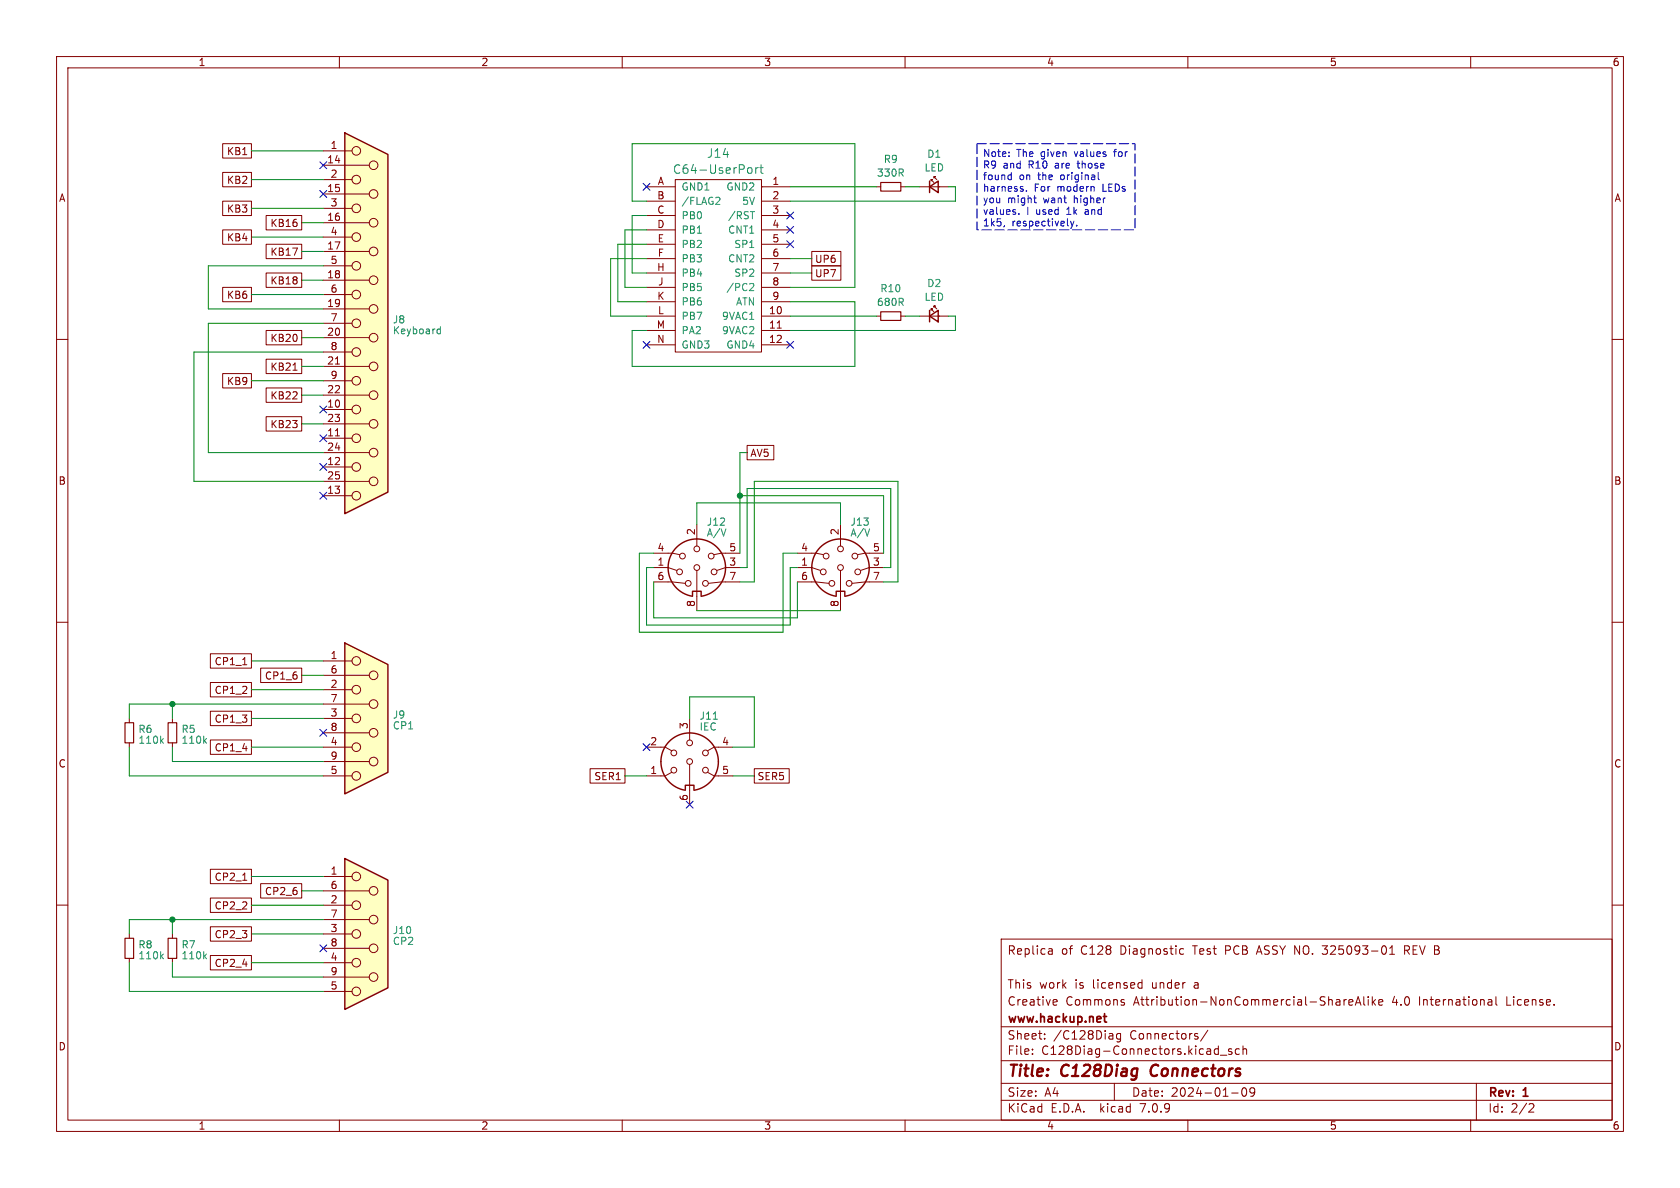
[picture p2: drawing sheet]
<svg xmlns="http://www.w3.org/2000/svg" width="297mm" height="210mm" viewBox="0 0 297 210" stroke-linecap="round" stroke-linejoin="round" font-family="sans-serif">
<g fill="none" stroke="#840000" stroke-width=".18">
<path d="M10 10h277v190h-277zM12 12h273v186h-273zM60 10v2M110 10v2M160 10v2M210 10v2M260 10v2M10 60h2M285 60h2M10 110h2M285 110h2M10 160h2"/>
<path d="M285 160h2M177 166h108v32h-108zM185.5 167.7l.5 .1v.9M186 168.6l-.5 .1M186 168.1h-.5M186.4 176.7l.4 .1 .1 .3-.7 .1M186.8 177.6l-.4 .1M198.4 177.2l.3 .1 .1 .2-.2 .2h-.3M198.4 176.7l.3 .1M201.5 173.7l.4 .1M201.9 173.2v1.5M201.9 174.6l-.4 .1"/>
<path d="M208.6 168.6l.2 .1 .4-.1M209.2 167.8l-.4-.1-.2 .1M237.6 176.7v1M238 176.7l-.3 .1-.1 .2M238.5 177.2l.7-.1-.1-.3-.4-.1-.2 .2v.7h.6M239.6 177.7l.5-1.5 .5 1.5M239.7 177.3h.8M241.1 176.2v1.3l.2 .2M241.9 176.2v.1M241.9 176.7v1M242.6 176.2v1.5M242.7 177.1l.5 .6"/>
<path d="M243.2 176.7l-.6 .6M243.7 177.2l.8-.1-.1-.3-.4-.1-.3 .2 .1 .7h.6M245 167.3l.1 .5-.1 .8M245.7 168.7h.8M245.7 167.6l.4-.4v1.5M248.3 168h.6M248.7 168l.5 .7M248.9 167.2h-.6v1.5M263.1 177.6h.6M263.1 176.8h.6v.9M263.7 177.1l-.6 .1M264.5 176.2v1.3l.2 .2"/>
<path d="M60 198v2M110 198v2M160 198v2M177 194.5h108M177 191.5h108M177 187.5h108M177 181.5h108M182.5 186.3v.1M182.5 185.5v.1M184.7 183.6v.1M184.7 182.8v.1M196.7 182.8v.9"/>
<path d="M196.7 183.6l-.1 .1M196.7 183.1h-.1M197 191.5v3M198.1 182.7v1.2l-.3 .3-.3-.1M198.1 182.8l-.4-.1-.3 .3v.4l.1 .2h.6M210 198v2M213.5 182.1l-1.3 2M215 185.4l.4 .1M215.4 184.9v1.5M215.4 186.3l-.4 .1M215.7 186.5h1.2M217.7 185.5l-.3-.1-.2 .2v.2l.5 .2v.3h-.5"/>
<path d="M217.7 193.2h1.2M219.1 185.5l-.4-.1-.3 .3v.4l.1 .2h.6M219.7 192.4l.2-.1a.81 .81 0 0 1 .6 .6 .81 .81 0 0 1-.3 .8l-.2 .1a.81 .81 0 0 1-.3-1.4zM219.7 185.5l.3-.1 .3 .1 .1 .9M219.7 184.9v1.5M221.8 192.9l-.3 .3h-.3l-.2-.3 .1-.5 .4-.1 .2 .1a.99 .99 0 0 1-.3 1.4h-.3M260 198v2M261 191.5v6.5M270.5 195.1l.5 .1 .2 .3-1 1.1h1"/>
</g>
<path d="M203.7 188.5a1.27 1.27 0 0 0 0 1.6" fill="none" stroke="#840000" stroke-width=".4"/>
<path d="M195.1 179.7h.5M195.3 179.2v1.3l.3 .2" fill="none" stroke="#840000" stroke-width=".3"/>
<path d="M61 151.8l7.6 3.8v19l-7.6 3.8z" fill="#ffffc2"/>
<g fill="none" stroke="#840000" stroke-width=".18">
<path d="M22.9 127v.8M22.9 131.3v.8M57.1 157.5h8.2M57.1 154.9h5.1M57.1 175.3h5.1M57.1 172.7h8.2M57.1 170.2h5.1M57.1 167.6h8.2M57.1 165.1h5.1M57.1 162.6h8.2M57.1 160h5.1"/>
<circle cx="63" cy="154.9" r=".76"/>
<circle cx="66" cy="157.5" r=".76"/>
<circle cx="63" cy="170.2" r=".76"/>
<circle cx="63" cy="160" r=".76"/>
<circle cx="63" cy="165.1" r=".76"/>
<circle cx="63" cy="175.3" r=".76"/>
<circle cx="66" cy="167.6" r=".76"/>
<circle cx="66" cy="172.7" r=".76"/>
<circle cx="66" cy="162.6" r=".76"/>
</g>
<path d="M61 151.8l7.6 3.8v19l-7.6 3.8z" fill="none" stroke="#840000" stroke-width=".25"/>
<path d="M22.1 127.8h1.5v3.5h-1.5z" fill="none" stroke="#840000" stroke-width=".2"/>
<path d="M28.5 130.9l.4 .5M28.9 130.6l-.5 .4" fill="none" stroke="#008484" stroke-width=".18"/>
<path d="M61 23.5l7.6 3.8v59.7l-7.6 3.8z" fill="#ffffc2"/>
<g fill="none" stroke="#840000" stroke-width=".18">
<path d="M57.1 39.4h8.2M57.1 36.8h5.1M57.1 34.3h8.2M57.1 31.8h5.1M57.1 29.2h8.2M57.1 26.7h5.1M154.9 33h.8M159.3 33h.7M57.1 59.7h8.2M57.1 57.2h5.1M57.1 54.6h8.2M57.1 52.1h5.1"/>
<path d="M57.1 49.5h8.2M57.1 47h5.1M57.1 44.5h8.2M57.1 41.9h5.1M57.1 77.5h5.1M57.1 74.9h8.2M57.1 72.4h5.1M57.1 69.9h8.2M57.1 67.3h5.1M57.1 64.8h8.2M57.1 62.2h5.1M59.3 77.1h.7"/>
<path d="M59.3 64.4h.7M57.1 87.6h5.1M57.1 85.1h8.2M57.1 82.6h5.1M57.1 80h8.2"/>
<circle cx="63" cy="26.7" r=".76"/>
<circle cx="63" cy="36.8" r=".76"/>
<circle cx="63" cy="31.7" r=".76"/>
<circle cx="66" cy="34.3" r=".76"/>
<circle cx="66" cy="29.2" r=".76"/>
<circle cx="66" cy="39.4" r=".76"/>
<circle cx="63" cy="41.9" r=".76"/>
<circle cx="63" cy="47" r=".76"/>
<circle cx="63" cy="57.1" r=".76"/>
<circle cx="63" cy="52.1" r=".76"/>
<circle cx="66" cy="59.7" r=".76"/>
<circle cx="66" cy="49.5" r=".76"/>
<circle cx="66" cy="54.6" r=".76"/>
<circle cx="66" cy="44.4" r=".76"/>
<circle cx="63" cy="77.5" r=".76"/>
<circle cx="63" cy="62.2" r=".76"/>
<circle cx="63" cy="67.3" r=".76"/>
<circle cx="63" cy="72.4" r=".76"/>
<circle cx="66" cy="64.8" r=".76"/>
<circle cx="66" cy="74.9" r=".76"/>
<circle cx="66" cy="69.8" r=".76"/>
<circle cx="63" cy="82.5" r=".76"/>
<circle cx="63" cy="87.6" r=".76"/>
<circle cx="66" cy="80" r=".76"/>
<circle cx="66" cy="85.1" r=".76"/>
</g>
<path d="M61 23.5l7.6 3.8v59.7l-7.6 3.8z" fill="none" stroke="#840000" stroke-width=".25"/>
<path d="M77.4 58.9h.5M77.4 58.2h.5M77.9 57.7v1.3" fill="none" stroke="#008484" stroke-width=".18"/>
<path d="M155.7 32.3h3.6v1.5h-3.6z" fill="none" stroke="#840000" stroke-width=".2"/>
<path d="M61 113.7l7.6 3.8v19l-7.6 3.8z" fill="#ffffc2"/>
<g fill="none" stroke="#840000" stroke-width=".18">
<path d="M39.4 35.6h5v2.5h-5zM39.4 30.5h5v2.5h-5zM39.4 25.4h5v2.5h-5zM47 38.1h6.3v2.5h-6.3zM114.3 33h5.1M114.3 35.6h5.1M114.3 38.1h5.1M119.4 31.8h15.2v30.4h-15.2zM134.6 33h.1M134.6 33h5.1M134.6 35.6h5.1M134.6 38.1h5.1"/>
<path d="M162.6 33h5M164.6 32v-.2h.2h-.2l.5 .5M165.1 31.5v-.3h.3h-.3l.5 .6M39.4 50.8h5v2.5h-5zM39.4 40.6h5v2.6h-5zM47 48.3h6.3v2.5h-6.3zM47 58.4h6.3v2.6h-6.3zM47 43.2h6.3v2.5h-6.3zM114.3 55.9h5.1M114.3 58.4h5.1M114.3 40.6h5.1M114.3 43.2h5.1"/>
<path d="M114.3 45.7h5.1M114.3 48.3h5.1M114.3 50.8h5.1M114.3 53.3h5.1M134.6 55.9h5.1M134.6 58.4h5.1M134.6 40.6h5.1M134.6 43.2h5.1M134.6 45.7h5.1M134.6 48.3h5.1M134.6 50.8h5.1M134.6 53.3h5.1"/>
<path d="M137.4 58h.7M143.5 44.4h5.2v2.6h-5.2zM143.5 47h5.2v2.5h-5.2zM154.9 55.9h.8M159.3 55.9h.7M162.6 55.9h5M164.6 54.9v-.3h.2h-.2l.5 .5M165.1 54.4v-.3h.3h-.3l.5 .5M39.4 66h5v2.6h-5zM47 73.7h6.3v2.5h-6.3zM47 68.6h6.3v2.5h-6.3zM47 63.5h6.3v2.5h-6.3z"/>
<path d="M51.8 65.4h.7M114.3 61h5.1M132.1 78.7h4.7v2.6h-4.7zM134.6 61h5.1M115.6 97.8h3.3l1.2 .2M123.2 92.7v3.8M130.8 97.8h-3.3l-1.3 .2M141 97.8h3.3l1.2 .2M148.6 92.7v3.8M156.2 97.8h-3.3l-1.3 .2M37.2 115.6h7.2v2.5h-7.2zM42.9 117.5h.7"/>
<path d="M46.1 118.1h7.2v2.6h-7.2zM57.1 119.4h8.2M57.1 116.8h5.1M115.6 102.9h3.3l2.3 .2M115.6 100.3h2.5l1.5 .5M123.2 100.8v7.2M130.8 102.9h-3.3l-2.3 .2M130.8 100.3h-2.5l-1.6 .5M141 102.9h3.3l2.3 .2M141 100.3h2.5l1.5 .5M148.6 100.8v7.2M156.2 102.9h-3.3l-2.3 .2"/>
<path d="M156.2 100.3h-2.5l-1.6 .5M30.5 127v.8M30.5 131.3v.8M37.2 130.8h7.2v2.6h-7.2zM37.2 120.6h7.2v2.6h-7.2zM37.2 125.7h7.2v2.6h-7.2zM57.1 137.2h5.1M57.1 134.6h8.2M57.1 132.1h5.1M57.1 129.5h8.2M57.1 127h5.1M57.1 124.5h8.2"/>
<path d="M57.1 121.9h5.1M104.3 135.9h6.2v2.5h-6.2zM114.3 132.1h3.3l1.1 .6M118.7 136.5l-1.1 .7h-3.3M121.9 127v3.8M121.9 135.1v7.1M125.1 136.5l1.1 .7h3.3M129.5 132.1h-3.3l-1.1 .6M133.3 135.9h6.2v2.5h-6.2zM37.2 158.7h7.2v2.6h-7.2zM37.2 153.7h7.2v2.5h-7.2zM42.9 155.6h.7"/>
<path d="M46.1 156.2h7.2v2.6h-7.2zM22.9 165.1v.8M22.9 169.4v.8M30.5 165.1v.8M30.5 169.4v.8M37.2 168.9h7.2v2.6h-7.2zM37.2 163.8h7.2v2.6h-7.2z"/>
<circle cx="120.7" cy="98.3" r=".51"/>
<circle cx="123.2" cy="97" r=".51"/>
<circle cx="125.7" cy="98.3" r=".51"/>
<circle cx="146.1" cy="98.3" r=".51"/>
<circle cx="148.6" cy="97" r=".51"/>
<circle cx="151.1" cy="98.3" r=".51"/>
<circle cx="63" cy="116.8" r=".76"/>
<circle cx="66" cy="119.4" r=".76"/>
<circle cx="120.1" cy="101.1" r=".51"/>
<circle cx="121.7" cy="103.1" r=".51"/>
<circle cx="123.2" cy="100.3" r=".51"/>
<circle cx="124.7" cy="103.1" r=".51"/>
<circle cx="126.2" cy="101.1" r=".51"/>
<circle cx="145.5" cy="101.1" r=".51"/>
<circle cx="147.1" cy="103.1" r=".51"/>
<circle cx="148.6" cy="100.3" r=".51"/>
<circle cx="150.1" cy="103.1" r=".51"/>
<circle cx="151.6" cy="101.1" r=".51"/>
<circle cx="63" cy="127" r=".76"/>
<circle cx="63" cy="137.2" r=".76"/>
<circle cx="63" cy="121.9" r=".76"/>
<circle cx="63" cy="132.1" r=".76"/>
<circle cx="66" cy="124.5" r=".76"/>
<circle cx="66" cy="129.5" r=".76"/>
<circle cx="66" cy="134.6" r=".76"/>
<circle cx="119.1" cy="133.1" r=".51"/>
<circle cx="119.1" cy="136.1" r=".51"/>
<circle cx="121.9" cy="134.6" r=".51"/>
<circle cx="121.9" cy="131.3" r=".51"/>
<circle cx="124.7" cy="133.1" r=".51"/>
<circle cx="124.7" cy="136.1" r=".51"/>
</g>
<path d="M164.3 33l1.6-1v2zM164.3 32v2M164.3 55.9l1.6-1v2zM164.3 54.9v2M61 113.7l7.6 3.8v19l-7.6 3.8zM122.4 105.4a5.1 5.1 0 0 1-3.5-7.8 5.1 5.1 0 0 1 8.6 0 5.1 5.1 0 0 1-3.5 7.8M122.4 105.3v-.8h1.6v.8M147.8 105.4a5.1 5.1 0 0 1-3.5-7.8 5.1 5.1 0 0 1 8.6 0 5.1 5.1 0 0 1-3.5 7.8M147.8 105.3v-.8h1.6v.8M121.2 139.7a5.1 5.1 0 0 1-3.6-7.8 5.1 5.1 0 0 1 8.6 0 5.1 5.1 0 0 1-3.5 7.8M121.2 139.6v-.8h1.5v.8" fill="none" stroke="#840000" stroke-width=".25"/>
<g fill="none" stroke="#008484" stroke-width=".18">
<path d="M126.7 34.9h.4l.2 .3-.8 .9h.8M132.4 29.6l.4 .1 .2 .2-.1 .6-.5 .1M132.7 37.4h.7M133.6 29.6v1M134 29.6l-.3 .1-.1 .2M134.3 29.6h.6M134.5 29.1v1.3l.4 .2M132.7 50.1l.4 .1 .2 .3-.8 .9h.8M128.3 93.5l-.4 1.3M153.7 93.5l-.4 1.3M36.1 130.9l.4 .5M36.5 130.6l-.5 .4"/>
<path d="M126.1 127.1h.7M28.5 169l.4 .5M28.9 168.7l-.5 .4M36.1 169l.4 .5M36.5 168.7l-.5 .4"/>
</g>
<path d="M155.7 55.1h3.6v1.5h-3.6zM29.7 127.8h1.5v3.5h-1.5zM22.1 165.9h1.5v3.5h-1.5zM29.7 165.9h1.5v3.5h-1.5z" fill="none" stroke="#840000" stroke-width=".2"/>
<path d="M172.7 25.4h28v15.2h-28z" fill="none" stroke="#0000c2" stroke-width=".18" stroke-dasharray="1.7 .6"/>
<g fill="none" stroke="#0000c2" stroke-width=".18">
<path d="M177.6 39.9l-.1 .2M178.4 27.6v.1M178.4 26.9v.1M178.4 30.9l.4 .1M178.8 30.5v1.3M178.8 31.7l-.4 .1M180.1 37.8v.1M181.5 33.7v.1M182.7 35h.5M183 35.8l.2 .1M189.3 39.1l.3 .8M189.6 39.9l-.3 .5"/>
<path d="M189.9 39.1l-.3 .8M190.3 39.8v.1M194.2 30.5v1.1l.1 .2"/>
</g>
<g fill="none" stroke="#008400" stroke-width=".18">
<path d="M44.4 36.8h12.7M44.4 26.7h12.7M44.4 31.8h12.7M53.3 39.4h3.8M114.3 35.6h-2.5v-10.2h39.3v25.4h-11.4M114.3 38.1h-2.5v10.2h2.5M139.7 33h15.2M160 33h2.6M167.6 33h1.3v2.6h-29.2M44.4 41.9h12.7M44.4 52.1h12.7M53.3 44.5h3.8"/>
<path d="M53.3 49.5h3.8M53.3 59.7h3.8M57.1 47h-20.3v7.6h20.3M57.1 57.2h-20.3v22.8h20.3M114.3 45.7h-6.4v10.2h6.4M114.3 40.6h-3.8v10.2h3.8M114.3 43.2h-5.1v10.1h5.1M139.7 53.3h11.4v11.5h-39.3v-6.4h2.5M139.7 45.7h3.8M139.7 48.3h3.8M139.7 55.9h15.2M160 55.9h2.6"/>
<path d="M167.6 55.9h1.3v2.5h-29.2M44.4 67.3h12.7M53.3 74.9h3.8M53.3 64.8h3.8M53.3 69.9h3.8M57.1 62.2h-22.8v22.9h22.8M115.6 97.8h-2.6v14h25.4v-14h2.6M123.2 92.7v-3.8h25.4v3.8M130.8 87.6h25.4v10.2M132.1 80h-1.3v17.8M44.4 116.8h12.7M53.3 119.4h3.8"/>
<path d="M115.6 100.3h-1.3v10.2h25.4v-10.2h1.3M115.6 102.9v6.3h25.4v-6.3M123.2 108h25.4M130.8 102.9h2.5v-17.8h25.4v17.8h-2.5M130.8 100.3h1.3v-13.9h25.4v13.9h-1.3M22.9 132.1v5.1h34.2M30.5 132.1v2.5h26.6M30.5 124.5v2.5M44.4 132.1h12.7M44.4 127h12.7M44.4 121.9h12.7M57.1 124.5h-34.2v2.5"/>
<path d="M110.5 137.2h3.8M121.9 127v-3.8h11.4v8.9h-3.8M129.5 137.2h3.8M44.4 154.9h12.7M53.3 157.5h3.8M22.9 170.2v5.1h34.2M30.5 162.6v2.5M30.5 170.2v2.5h26.6M44.4 160h12.7M44.4 165.1h12.7M44.4 170.2h12.7M57.1 162.6h-34.2v2.5"/>
</g>
<g fill="none" stroke="#000084" stroke-width=".18">
<path d="M56.5 33.7l1.3 1.2M56.5 28.6l1.3 1.2M57.8 33.7l-1.3 1.2M57.8 28.6l-1.3 1.2M113.7 32.4l1.2 1.2M114.9 32.4l-1.2 1.2M139.1 37.5l1.2 1.2M140.3 37.5l-1.2 1.2M139.1 40l1.2 1.2M139.1 42.6l1.2 1.2M140.3 40l-1.2 1.2M140.3 42.6l-1.2 1.2"/>
<path d="M56.5 71.8l1.3 1.2M56.5 76.9l1.3 1.2M57.8 71.8l-1.3 1.2M57.8 76.9l-1.3 1.2M113.7 60.4l1.2 1.2M114.9 60.4l-1.2 1.2M139.1 60.4l1.2 1.2M140.3 60.4l-1.2 1.2M56.5 81.9l1.3 1.3M56.5 87l1.3 1.2M57.8 81.9l-1.3 1.3M57.8 87l-1.3 1.2"/>
<path d="M56.5 128.9l1.3 1.2M57.8 128.9l-1.3 1.2M113.7 131.5l1.2 1.2M114.9 131.5l-1.2 1.2M121.3 141.6l1.2 1.2M122.5 141.6l-1.2 1.2M56.5 167l1.3 1.2M57.8 167l-1.3 1.2"/>
</g>
<g fill="#008400" stroke="#008400" stroke-width=".18">
<circle cx="30.5" cy="124.5" r=".46"/>
<circle cx="30.5" cy="162.6" r=".46"/>
<circle cx="130.8" cy="87.6" r=".46"/>
</g>
<g font-size="2.8" fill="#840000">
<text x="178" y="190.9">Title:</text>
<text x="187.7" y="190.9">C128Diag</text>
<text x="204.3" y="190.9">Connectors</text>
</g>
<g font-size="2.1" fill="#008484">
<text x="124.9" y="28.1">J14</text>
<text x="118.9" y="30.9">C64-UserPort</text>
</g>
<g font-size="2.1" fill="#840000">
<text x="178" y="169">Replica</text>
<text x="187.6" y="169">of</text>
<text x="191.1" y="169">C128</text>
<text x="198.2" y="169">Diagnostic</text>
<text x="211.2" y="169">Test</text>
<text x="217" y="169">PCB</text>
<text x="222.8" y="169">ASSY NO. 325093-01</text>
<text x="249.3" y="169">REV B</text>
<text x="178" y="178">Creative</text>
<text x="178" y="175">This</text>
<text x="183.7" y="175">work</text>
<text x="188.4" y="178">Commons</text>
<text x="190.1" y="175">is</text>
<text x="193.3" y="175">licensed</text>
<text x="200.5" y="178">Attribution-NonCommercial-ShareAlike</text>
<text x="203.9" y="175">under</text>
<text x="211.5" y="175">a</text>
<text x="246.3" y="178">4.0</text>
<text x="251.1" y="178">International</text>
<text x="266.7" y="178">License.</text>
<text x="178" y="184">Sheet:</text>
<text x="178" y="181.2">www.hackup.net</text>
<text x="186.2" y="184">/C128Diag</text>
<text x="199.8" y="184">Connectors/</text>
<text x="178" y="186.7">File:</text>
<text x="184.1" y="186.7">C128Diag-Connectors.kicad_sch</text>
<text x="178" y="196.9">KiCad</text>
<text x="178" y="194.1">Size:</text>
<text x="184.7" y="194.1">A4</text>
<text x="185.7" y="196.9">E.D.A.</text>
<text x="194.6" y="196.9">kicad</text>
<text x="200" y="194.1">Date:</text>
<text x="201.8" y="196.9">7.0.9</text>
<text x="207" y="194.1">2024-01-09</text>
<text x="263" y="194.3">Rev:</text>
<text x="263" y="196.9">Id:</text>
<text x="267.1" y="196.9">2/2</text>
<text x="269.4" y="194.3">1</text>
</g>
<g font-size="1.8" fill="#840000">
<text x="35" y="11.9">1</text>
<text x="85" y="11.9">2</text>
<text x="135" y="11.9">3</text>
<text x="185" y="11.9">4</text>
<text x="235" y="11.9">5</text>
<text x="285" y="11.9">6</text>
<text x="40" y="27.6">KB1</text>
<text x="57.7" y="29">14</text>
<text x="58.3" y="26.4">1</text>
<text x="10.3" y="35.9">A</text>
<text x="40" y="32.7">KB2</text>
<text x="57.7" y="34">15</text>
<text x="58.3" y="31.5">2</text>
<text x="116.1" y="35.3">B</text>
<text x="116.2" y="32.8">A</text>
<text x="136.5" y="32.8">1</text>
<text x="136.5" y="35.3">2</text>
<text x="285.3" y="35.9">A</text>
<text x="40" y="37.8">KB3</text>
<text x="47.7" y="40.3">KB16</text>
<text x="57.7" y="39.1">16</text>
<text x="58.3" y="36.6">3</text>
<text x="58.3" y="41.7">4</text>
<text x="116.1" y="37.8">C</text>
<text x="116.1" y="40.4">D</text>
<text x="136.5" y="37.8">3</text>
<text x="136.5" y="40.4">4</text>
<text x="40" y="42.9">KB4</text>
<text x="47.7" y="45.4">KB17</text>
<text x="57.7" y="44.2">17</text>
<text x="58.3" y="46.7">5</text>
<text x="116.2" y="42.9">E</text>
<text x="116.2" y="45.5">F</text>
<text x="136.5" y="42.9">5</text>
<text x="136.5" y="45.5">6</text>
<text x="144" y="46.7">UP6</text>
<text x="40" y="53">KB6</text>
<text x="47.7" y="50.5">KB18</text>
<text x="57.7" y="49.3">18</text>
<text x="58.3" y="51.8">6</text>
<text x="116.1" y="48">H</text>
<text x="116.1" y="53.1">K</text>
<text x="116.3" y="50.5">J</text>
<text x="136.5" y="48">7</text>
<text x="136.5" y="50.5">8</text>
<text x="136.5" y="53.1">9</text>
<text x="144" y="49.2">UP7</text>
<text x="57.7" y="54.4">19</text>
<text x="57.7" y="59.4">20</text>
<text x="58.3" y="56.9">7</text>
<text x="116" y="58.2">M</text>
<text x="116.2" y="55.6">L</text>
<text x="135.8" y="55.6">10</text>
<text x="135.8" y="58.2">11</text>
<text x="47.7" y="65.7">KB21</text>
<text x="47.7" y="60.6">KB20</text>
<text x="57.7" y="64.5">21</text>
<text x="58.3" y="62">8</text>
<text x="116.1" y="60.7">N</text>
<text x="135.8" y="60.7">12</text>
<text x="40" y="68.3">KB9</text>
<text x="47.7" y="70.8">KB22</text>
<text x="57.7" y="69.6">22</text>
<text x="58.3" y="67.1">9</text>
<text x="47.7" y="75.9">KB23</text>
<text x="57.7" y="72.1">10</text>
<text x="57.7" y="77.2">11</text>
<text x="57.7" y="74.7">23</text>
<text x="57.7" y="82.3">12</text>
<text x="57.7" y="79.8">24</text>
<text x="132.6" y="81">AV5</text>
<text x="10.3" y="85.9">B</text>
<text x="57.7" y="87.4">13</text>
<text x="57.7" y="84.8">25</text>
<text x="285.3" y="85.9">B</text>
<text x="122.9" y="94.7" transform="rotate(-90 122.9 94.7)">2</text>
<text x="148.3" y="94.7" transform="rotate(-90 148.3 94.7)">2</text>
<text x="116.1" y="100.1">1</text>
<text x="116.1" y="97.5">4</text>
<text x="128.8" y="100.1">3</text>
<text x="128.8" y="97.5">5</text>
<text x="141.5" y="100.1">1</text>
<text x="141.5" y="97.5">4</text>
<text x="154.2" y="100.1">3</text>
<text x="154.2" y="97.5">5</text>
<text x="116.1" y="102.6">6</text>
<text x="122.9" y="107.4" transform="rotate(-90 122.9 107.4)">8</text>
<text x="128.8" y="102.6">7</text>
<text x="141.5" y="102.6">6</text>
<text x="148.3" y="107.4" transform="rotate(-90 148.3 107.4)">8</text>
<text x="154.2" y="102.6">7</text>
<text x="37.8" y="117.8">CP1_1</text>
<text x="58.3" y="116.6">1</text>
<text x="58.3" y="119.1">6</text>
<text x="37.8" y="122.9">CP1_2</text>
<text x="46.7" y="120.3">CP1_6</text>
<text x="58.3" y="121.7">2</text>
<text x="58.3" y="124.2">7</text>
<text x="37.8" y="128">CP1_3</text>
<text x="58.3" y="126.7">3</text>
<text x="58.3" y="131.8">4</text>
<text x="58.3" y="129.3">8</text>
<text x="114.9" y="131.8">2</text>
<text x="121.7" y="129" transform="rotate(-90 121.7 129)">3</text>
<text x="127.6" y="131.8">4</text>
<text x="10.3" y="135.9">C</text>
<text x="37.8" y="133">CP1_4</text>
<text x="58.3" y="136.9">5</text>
<text x="58.3" y="134.4">9</text>
<text x="114.9" y="136.9">1</text>
<text x="127.6" y="136.9">5</text>
<text x="285.3" y="135.9">C</text>
<text x="105" y="138.1">SER1</text>
<text x="121.7" y="141.7" transform="rotate(-90 121.7 141.7)">6</text>
<text x="133.8" y="138.1">SER5</text>
<text x="37.8" y="155.9">CP2_1</text>
<text x="58.3" y="154.7">1</text>
<text x="37.8" y="161">CP2_2</text>
<text x="46.7" y="158.4">CP2_6</text>
<text x="58.3" y="159.8">2</text>
<text x="58.3" y="157.2">6</text>
<text x="37.8" y="166.1">CP2_3</text>
<text x="58.3" y="164.8">3</text>
<text x="58.3" y="162.3">7</text>
<text x="58.3" y="167.4">8</text>
<text x="37.8" y="171.1">CP2_4</text>
<text x="58.3" y="169.9">4</text>
<text x="58.3" y="172.5">9</text>
<text x="58.3" y="175">5</text>
<text x="10.3" y="185.9">D</text>
<text x="285.3" y="185.9">D</text>
<text x="35" y="199.9">1</text>
<text x="85" y="199.9">2</text>
<text x="135" y="199.9">3</text>
<text x="185" y="199.9">4</text>
<text x="235" y="199.9">5</text>
<text x="285" y="199.9">6</text>
</g>
<g font-size="1.8" fill="#008484">
<text x="156.1" y="29">R9</text>
<text x="163.8" y="28.1">D1</text>
<text x="120.4" y="33.9">GND1</text>
<text x="128.3" y="33.9">GND2</text>
<text x="154.9" y="31.4">330R</text>
<text x="163.3" y="30.5">LED</text>
<text x="120.4" y="36.4">/FLAG2</text>
<text x="120.4" y="39">PB0</text>
<text x="120.4" y="41.5">PB1</text>
<text x="128.6" y="39">/RST</text>
<text x="128.6" y="41.5">CNT1</text>
<text x="131.1" y="36.4">5V</text>
<text x="120.4" y="44">PB2</text>
<text x="120.4" y="46.6">PB3</text>
<text x="128.6" y="46.6">CNT2</text>
<text x="129.7" y="44">SP1</text>
<text x="120.4" y="49.1">PB4</text>
<text x="120.4" y="51.7">PB5</text>
<text x="128.3" y="51.7">/PC2</text>
<text x="129.7" y="49.1">SP2</text>
<text x="155.5" y="51.9">R10</text>
<text x="163.3" y="53.4">LED</text>
<text x="163.8" y="50.9">D2</text>
<text x="69.4" y="57.4">J8</text>
<text x="69.4" y="59.3">Keyboard</text>
<text x="120.4" y="54.2">PB6</text>
<text x="120.4" y="56.7">PB7</text>
<text x="120.4" y="59.3">PA2</text>
<text x="127.5" y="56.7">9VAC1</text>
<text x="127.5" y="59.3">9VAC2</text>
<text x="130" y="54.2">ATN</text>
<text x="154.9" y="54.3">680R</text>
<text x="120.4" y="61.8">GND3</text>
<text x="128.3" y="61.8">GND4</text>
<text x="124.9" y="93.1">J12</text>
<text x="124.9" y="95">A/V</text>
<text x="150.3" y="93.1">J13</text>
<text x="150.3" y="95">A/V</text>
<text x="24.4" y="129.8">R6</text>
<text x="24.4" y="131.7">110k</text>
<text x="32" y="129.8">R5</text>
<text x="32" y="131.7">110k</text>
<text x="69.4" y="127.2">J9</text>
<text x="69.4" y="129.1">CP1</text>
<text x="123.6" y="127.4">J11</text>
<text x="123.6" y="129.3">IEC</text>
<text x="24.4" y="167.9">R8</text>
<text x="32" y="167.9">R7</text>
<text x="69.4" y="167.2">CP2</text>
<text x="69.4" y="165.3">J10</text>
<text x="24.4" y="169.8">110k</text>
<text x="32" y="169.8">110k</text>
</g>
<g font-size="1.8" fill="#0000c2">
<text x="173.7" y="28.1">Note:</text>
<text x="179.7" y="28.1">The</text>
<text x="184.1" y="28.1">given</text>
<text x="190.2" y="28.1">values</text>
<text x="197.5" y="28.1">for</text>
<text x="173.7" y="30.1">R9</text>
<text x="173.7" y="32.2">found</text>
<text x="173.7" y="34.2">harness.</text>
<text x="177.3" y="30.1">and</text>
<text x="180.2" y="32.2">on</text>
<text x="181.9" y="30.1">R10</text>
<text x="182.8" y="34.2">For</text>
<text x="183.6" y="32.2">the</text>
<text x="186.8" y="30.1">are</text>
<text x="187" y="34.2">modern</text>
<text x="187.8" y="32.2">original</text>
<text x="191" y="30.1">those</text>
<text x="195.2" y="34.2">LEDs</text>
<text x="173.7" y="36.3">you</text>
<text x="173.7" y="38.3">values.</text>
<text x="173.7" y="40.3">1k5,</text>
<text x="178.1" y="36.3">might</text>
<text x="178.9" y="40.3">respectively.</text>
<text x="181.5" y="38.3">I</text>
<text x="183.3" y="38.3">used</text>
<text x="184.6" y="36.3">want</text>
<text x="188.9" y="38.3">1k</text>
<text x="190.1" y="36.3">higher</text>
<text x="192.3" y="38.3">and</text>
</g>
</svg>
